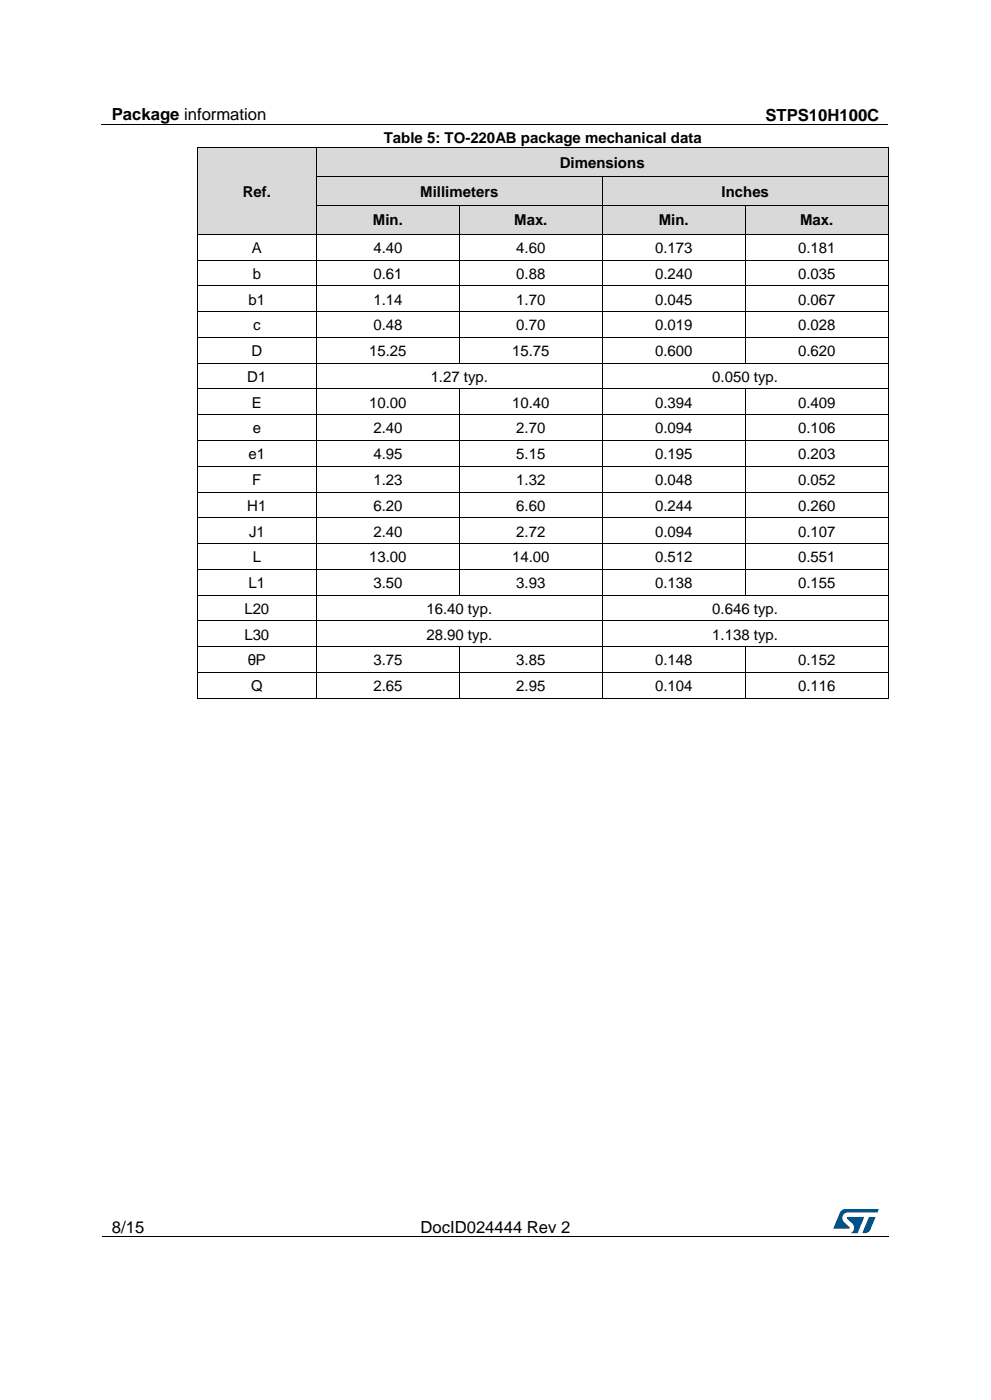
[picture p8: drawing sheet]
<svg xmlns="http://www.w3.org/2000/svg" width="210mm" height="297mm" viewBox="0 0 210 297" stroke-linecap="round" stroke-linejoin="round" font-family="sans-serif">
<path d="M21.5 26.4h166.7M21.5 262.4h166.7" fill="none" stroke="#000" stroke-width=".21"/>
<g fill="#000">
<path d="M104.8 26.4h.2v.1h-.2z" fill-rule="evenodd"/>
<path d="M61.6 262.3h.1v.2h-.1z" fill-rule="evenodd"/>
<path d="M148 262.3h.2v.2h-.2z" fill-rule="evenodd"/>
</g>
<g fill="#005288">
<path d="M178.2 256.9l.6-.4h.4l7 .1-.3 .6h-6.1a1.26 1.26 0 0 0-1.3 1.1 1.26 1.26 0 0 0 .8 1.4l.7 .6v.3l-3.3 .1z"/>
<path d="M184.2 258.2l1.3 .1-1 2.5a1.32 1.32 0 0 1-1.7 .7z"/>
<path d="M179.6 258.2l3.6 .1-1.5 3.3h-1.4a1.35 1.35 0 0 0 .7-1.2 1.35 1.35 0 0 0-.8-1.2l-.6-.6z"/>
</g>
<g fill="#d9d9d9">
<path d="M41.8 31.4h25.3v18.2h-25.3z" fill-rule="evenodd"/>
<path d="M43.7 37.5h21.5v6h-21.5z" fill-rule="evenodd"/>
<path d="M67.1 31.4h121.1v6h-121.1z" fill-rule="evenodd"/>
<path d="M69 31.4h117.3v6h-117.3z" fill-rule="evenodd"/>
</g>
<g fill="#000">
<path d="M41.8 31.3v.1z" fill-rule="evenodd"/>
<path d="M41.8 31.3v.1z" fill-rule="evenodd"/>
<path d="M67 31.3l.1 .1z" fill-rule="evenodd"/>
<path d="M188.2 31.3l.1 .1z" fill-rule="evenodd"/>
<path d="M188.2 31.3l.1 .1z" fill-rule="evenodd"/>
</g>
<path d="M41.8 31.4v6M41.8 31.4h25.2M67.1 31.4v6M67.1 31.4h121.1M188.2 31.4v6" fill="none" stroke="#000" stroke-width=".21"/>
<g fill="#d9d9d9">
<path d="M67.1 37.5h60.5v6h-60.5z" fill-rule="evenodd"/>
<path d="M69 37.5h56.8v6h-56.8z" fill-rule="evenodd"/>
<path d="M127.7 37.5h60.5v6h-60.5z" fill-rule="evenodd"/>
<path d="M129.6 37.5h56.7v6h-56.7z" fill-rule="evenodd"/>
</g>
<g fill="#000">
<path d="M41.8 37.4v.1z" fill-rule="evenodd"/>
<path d="M67 37.4l.1 .1z" fill-rule="evenodd"/>
<path d="M127.6 37.4l.1 .1z" fill-rule="evenodd"/>
<path d="M188.2 37.4l.1 .1z" fill-rule="evenodd"/>
</g>
<path d="M41.8 37.5v6M67.1 37.5v6M67.1 37.5h60.5M127.7 37.5v6M127.7 37.5h60.5M188.2 37.5v6" fill="none" stroke="#000" stroke-width=".21"/>
<g fill="#d9d9d9">
<path d="M67.1 43.6h30.2v6h-30.2z" fill-rule="evenodd"/>
<path d="M69 43.6h26.5v6h-26.5z" fill-rule="evenodd"/>
<path d="M97.4 43.6h30.2v6h-30.2z" fill-rule="evenodd"/>
<path d="M99.3 43.6h26.5v6h-26.5z" fill-rule="evenodd"/>
<path d="M127.7 43.6h30.2v6h-30.2z" fill-rule="evenodd"/>
<path d="M129.6 43.6h26.5v6h-26.5z" fill-rule="evenodd"/>
<path d="M158 43.6h30.2v6h-30.2z" fill-rule="evenodd"/>
<path d="M159.9 43.6h26.4v6h-26.4z" fill-rule="evenodd"/>
</g>
<g fill="#000">
<path d="M41.7 49.6h.2v.2h-.2z" fill-rule="evenodd"/>
<path d="M41.7 49.6h.2v.2h-.2z" fill-rule="evenodd"/>
<path d="M41.7 55.1h.2v.2h-.2z" fill-rule="evenodd"/>
<path d="M41.8 43.5v.1z" fill-rule="evenodd"/>
<path d="M41.9 49.6h.2v.2h-.2z" fill-rule="evenodd"/>
<path d="M67 49.6h.2v.2h-.2z" fill-rule="evenodd"/>
<path d="M67 55.1h.2v.2h-.2z" fill-rule="evenodd"/>
<path d="M67 43.5l.1 .1z" fill-rule="evenodd"/>
<path d="M67.2 49.6h.1v.2h-.1z" fill-rule="evenodd"/>
<path d="M97.3 49.6h.2v.2h-.2z" fill-rule="evenodd"/>
<path d="M97.3 55.1h.2v.2h-.2z" fill-rule="evenodd"/>
<path d="M97.3 43.5l.1 .1z" fill-rule="evenodd"/>
<path d="M97.5 49.6h.1v.2h-.1z" fill-rule="evenodd"/>
<path d="M127.6 49.6h.1v.2h-.1z" fill-rule="evenodd"/>
<path d="M127.6 55.1h.1v.2h-.1z" fill-rule="evenodd"/>
<path d="M127.6 43.5l.1 .1z" fill-rule="evenodd"/>
<path d="M127.7 49.6h.2v.2h-.2z" fill-rule="evenodd"/>
<path d="M157.9 49.6h.1v.2h-.1z" fill-rule="evenodd"/>
<path d="M157.9 55.1h.1v.2h-.1z" fill-rule="evenodd"/>
<path d="M157.9 43.5l.1 .1z" fill-rule="evenodd"/>
<path d="M158 49.6h.2v.2h-.2z" fill-rule="evenodd"/>
<path d="M188.2 49.6h.1v.2h-.1z" fill-rule="evenodd"/>
<path d="M188.2 49.6h.1v.2h-.1z" fill-rule="evenodd"/>
<path d="M188.2 55.1h.1v.2h-.1z" fill-rule="evenodd"/>
<path d="M188.2 43.5l.1 .1z" fill-rule="evenodd"/>
<path d="M41.7 60.5h.2v.2h-.2z" fill-rule="evenodd"/>
<path d="M41.7 66h.2v.2h-.2z" fill-rule="evenodd"/>
<path d="M41.7 71.5h.2v.2h-.2z" fill-rule="evenodd"/>
<path d="M41.7 76.9h.2v.2h-.2z" fill-rule="evenodd"/>
<path d="M67 60.5h.2v.2h-.2z" fill-rule="evenodd"/>
<path d="M67 66h.2v.2h-.2z" fill-rule="evenodd"/>
<path d="M67 71.5h.2v.2h-.2z" fill-rule="evenodd"/>
<path d="M67 76.9h.2v.2h-.2z" fill-rule="evenodd"/>
<path d="M97.3 60.5h.2v.2h-.2z" fill-rule="evenodd"/>
<path d="M97.3 66h.2v.2h-.2z" fill-rule="evenodd"/>
<path d="M97.3 71.5h.2v.2h-.2z" fill-rule="evenodd"/>
<path d="M97.3 76.9h.2v.2h-.2z" fill-rule="evenodd"/>
<path d="M127.6 60.5h.1v.2h-.1z" fill-rule="evenodd"/>
<path d="M127.6 66h.1v.2h-.1z" fill-rule="evenodd"/>
<path d="M127.6 71.5h.1v.2h-.1z" fill-rule="evenodd"/>
<path d="M127.6 76.9h.1v.2h-.1z" fill-rule="evenodd"/>
<path d="M157.9 60.5h.1v.2h-.1z" fill-rule="evenodd"/>
<path d="M157.9 66h.1v.2h-.1z" fill-rule="evenodd"/>
<path d="M157.9 71.5h.1v.2h-.1z" fill-rule="evenodd"/>
<path d="M157.9 76.9h.1v.2h-.1z" fill-rule="evenodd"/>
<path d="M188.2 60.5h.1v.2h-.1z" fill-rule="evenodd"/>
<path d="M188.2 66h.1v.2h-.1z" fill-rule="evenodd"/>
<path d="M188.2 71.5h.1v.2h-.1z" fill-rule="evenodd"/>
<path d="M188.2 76.9h.1v.2h-.1z" fill-rule="evenodd"/>
<path d="M41.7 82.4h.2v.2h-.2z" fill-rule="evenodd"/>
<path d="M41.7 87.9h.2v.2h-.2z" fill-rule="evenodd"/>
<path d="M41.7 93.4h.2v.1h-.2z" fill-rule="evenodd"/>
<path d="M41.7 98.8h.2v.2h-.2z" fill-rule="evenodd"/>
<path d="M67 82.4h.2v.2h-.2z" fill-rule="evenodd"/>
<path d="M67 87.9h.2v.2h-.2z" fill-rule="evenodd"/>
<path d="M67 93.4h.2v.1h-.2z" fill-rule="evenodd"/>
<path d="M67 98.8h.2v.2h-.2z" fill-rule="evenodd"/>
<path d="M97.3 82.4h.2v.2h-.2z" fill-rule="evenodd"/>
<path d="M97.3 87.9h.2v.2h-.2z" fill-rule="evenodd"/>
<path d="M97.3 93.4h.2v.1h-.2z" fill-rule="evenodd"/>
<path d="M97.3 98.8h.2v.2h-.2z" fill-rule="evenodd"/>
<path d="M127.6 82.4h.1v.2h-.1z" fill-rule="evenodd"/>
<path d="M127.6 87.9h.1v.2h-.1z" fill-rule="evenodd"/>
<path d="M127.6 93.4h.1v.1h-.1z" fill-rule="evenodd"/>
<path d="M127.6 98.8h.1v.2h-.1z" fill-rule="evenodd"/>
<path d="M157.9 82.4h.1v.2h-.1z" fill-rule="evenodd"/>
<path d="M157.9 87.9h.1v.2h-.1z" fill-rule="evenodd"/>
<path d="M157.9 93.4h.1v.1h-.1z" fill-rule="evenodd"/>
<path d="M157.9 98.8h.1v.2h-.1z" fill-rule="evenodd"/>
<path d="M188.2 82.4h.1v.2h-.1z" fill-rule="evenodd"/>
<path d="M188.2 87.9h.1v.2h-.1z" fill-rule="evenodd"/>
<path d="M188.2 93.4h.1v.1h-.1z" fill-rule="evenodd"/>
<path d="M188.2 98.8h.1v.2h-.1z" fill-rule="evenodd"/>
<path d="M41.7 104.3h.2v.2h-.2z" fill-rule="evenodd"/>
<path d="M41.7 109.8h.2v.1h-.2z" fill-rule="evenodd"/>
<path d="M41.7 115.2h.2v.2h-.2z" fill-rule="evenodd"/>
<path d="M67 104.3h.2v.2h-.2z" fill-rule="evenodd"/>
<path d="M67 109.8h.2v.1h-.2z" fill-rule="evenodd"/>
<path d="M67 115.2h.2v.2h-.2z" fill-rule="evenodd"/>
<path d="M97.3 104.3h.2v.2h-.2z" fill-rule="evenodd"/>
<path d="M97.3 109.8h.2v.1h-.2z" fill-rule="evenodd"/>
<path d="M97.3 115.2h.2v.2h-.2z" fill-rule="evenodd"/>
<path d="M127.6 104.3h.1v.2h-.1z" fill-rule="evenodd"/>
<path d="M127.6 109.8h.1v.1h-.1z" fill-rule="evenodd"/>
<path d="M127.6 115.2h.1v.2h-.1z" fill-rule="evenodd"/>
<path d="M157.9 104.3h.1v.2h-.1z" fill-rule="evenodd"/>
<path d="M157.9 109.8h.1v.1h-.1z" fill-rule="evenodd"/>
<path d="M157.9 115.2h.1v.2h-.1z" fill-rule="evenodd"/>
<path d="M188.2 104.3h.1v.2h-.1z" fill-rule="evenodd"/>
<path d="M188.2 109.8h.1v.1h-.1z" fill-rule="evenodd"/>
<path d="M188.2 115.2h.1v.2h-.1z" fill-rule="evenodd"/>
<path d="M41.7 120.7h.2v.2h-.2z" fill-rule="evenodd"/>
<path d="M41.7 126.2h.2v.1h-.2z" fill-rule="evenodd"/>
<path d="M41.7 131.6h.2v.2h-.2z" fill-rule="evenodd"/>
<path d="M41.7 137.1h.2v.2h-.2z" fill-rule="evenodd"/>
<path d="M67 120.7h.2v.2h-.2z" fill-rule="evenodd"/>
<path d="M67 126.2h.2v.1h-.2z" fill-rule="evenodd"/>
<path d="M67 131.6h.2v.2h-.2z" fill-rule="evenodd"/>
<path d="M67 137.1h.2v.2h-.2z" fill-rule="evenodd"/>
<path d="M97.3 120.7h.2v.2h-.2z" fill-rule="evenodd"/>
<path d="M97.3 126.2h.2v.1h-.2z" fill-rule="evenodd"/>
<path d="M97.3 137.1h.2v.2h-.2z" fill-rule="evenodd"/>
<path d="M127.6 120.7h.1v.2h-.1z" fill-rule="evenodd"/>
<path d="M127.6 126.2h.1v.1h-.1z" fill-rule="evenodd"/>
<path d="M127.6 131.6h.1v.2h-.1z" fill-rule="evenodd"/>
<path d="M127.6 137.1h.1v.2h-.1z" fill-rule="evenodd"/>
<path d="M157.9 120.7h.1v.2h-.1z" fill-rule="evenodd"/>
<path d="M157.9 126.2h.1v.1h-.1z" fill-rule="evenodd"/>
<path d="M157.9 137.1h.1v.2h-.1z" fill-rule="evenodd"/>
<path d="M188.2 120.7h.1v.2h-.1z" fill-rule="evenodd"/>
<path d="M188.2 126.2h.1v.1h-.1z" fill-rule="evenodd"/>
<path d="M188.2 131.6h.1v.2h-.1z" fill-rule="evenodd"/>
<path d="M188.2 137.1h.1v.2h-.1z" fill-rule="evenodd"/>
<path d="M41.7 142.6h.2v.1h-.2z" fill-rule="evenodd"/>
<path d="M41.7 148h.2v.2h-.2z" fill-rule="evenodd"/>
<path d="M41.7 148h.2v.2h-.2z" fill-rule="evenodd"/>
<path d="M67 142.6h.2v.1h-.2z" fill-rule="evenodd"/>
<path d="M67 148h.2v.2h-.2z" fill-rule="evenodd"/>
<path d="M97.3 142.6h.2v.1h-.2z" fill-rule="evenodd"/>
<path d="M97.3 148h.2v.2h-.2z" fill-rule="evenodd"/>
<path d="M127.6 142.6h.1v.1h-.1z" fill-rule="evenodd"/>
<path d="M127.6 148h.1v.2h-.1z" fill-rule="evenodd"/>
<path d="M157.9 142.6h.1v.1h-.1z" fill-rule="evenodd"/>
<path d="M157.9 148h.1v.2h-.1z" fill-rule="evenodd"/>
<path d="M188.2 142.6h.1v.1h-.1z" fill-rule="evenodd"/>
<path d="M188.2 148h.1v.2h-.1z" fill-rule="evenodd"/>
<path d="M188.2 148h.1v.2h-.1z" fill-rule="evenodd"/>
</g>
<g fill="none" stroke="#000" stroke-width=".21">
<path d="M41.8 43.6v6M41.8 49.8v5.3M41.8 55.3v5.2M41.9 55.2h25.1M42.1 49.7h24.9M67.1 43.6v6M67.1 49.8v5.3M67.1 55.3v5.2M67.1 43.6h30.2M67.2 55.2h30.1M67.3 49.7h30M97.4 43.6v6"/>
<path d="M97.4 49.8v5.3M97.4 55.3v5.2M97.4 43.6h30.2M97.5 55.2h30.1M97.6 49.7h30M127.7 43.6v6M127.7 49.8v5.3M127.7 55.3v5.2M127.7 43.6h30.2M127.7 55.2h30.2M127.9 49.7h30M158 49.8v5.3"/>
<path d="M158 55.3v5.2M158 43.6v6M158 43.6h30.2M158 55.2h30.2M158.2 49.7h30M188.2 43.6v6M188.2 49.8v5.3M188.2 55.3v5.2M41.8 60.7v5.3M41.8 66.2v5.3M41.8 71.7v5.2M41.8 77.1v5.3"/>
<path d="M41.9 60.6h25.1M41.9 66.1h25.1M41.9 71.6h25.1M41.9 77h25.1M67.1 60.7v5.3M67.1 66.2v5.3M67.1 71.7v5.2M67.1 77.1v5.3M67.2 60.6h30.1M67.2 66.1h30.1M67.2 71.6h30.1M67.2 77h30.1"/>
<path d="M97.4 60.7v5.3M97.4 66.2v5.3M97.4 71.7v5.2M97.5 60.6h30.1M97.5 66.1h30.1M97.5 71.6h30.1M97.5 77h30.1M127.7 60.7v5.3M127.7 66.2v5.3M127.7 71.7v5.2M127.7 77.1v5.3M127.7 60.6h30.2"/>
<path d="M127.7 66.1h30.2M127.7 71.6h30.2M127.7 77h30.2M158 60.7v5.3M158 66.2v5.3M158 71.7v5.2M158 60.6h30.2M158 66.1h30.2M158 71.6h30.2M158 77h30.2M188.2 60.7v5.3M188.2 66.2v5.3"/>
<path d="M188.2 71.7v5.2M188.2 77.1v5.3M41.8 82.6v5.3M41.8 88.1v5.3M41.8 93.5v5.3M41.8 99v5.3M41.9 82.5h25.1M41.9 88h25.1M41.9 93.4h25.1M41.9 98.9h25.1M67.1 82.6v5.3M67.1 88.1v5.3"/>
<path d="M67.1 93.5v5.3M67.1 99v5.3M67.2 82.5h30.1M67.2 88h30.1M67.2 93.4h30.1M67.2 98.9h30.1M97.4 82.6v5.3M97.4 88.1v5.3M97.4 93.5v5.3M97.4 99v5.3M97.5 82.5h30.1M97.5 88h30.1"/>
<path d="M97.5 93.4h30.1M97.5 98.9h30.1M127.7 82.6v5.3M127.7 88.1v5.3M127.7 93.5v5.3M127.7 99v5.3M127.7 82.5h30.2M127.7 88h30.2M127.7 93.4h30.2M127.7 98.9h30.2M158 82.6v5.3M158 88.1v5.3"/>
<path d="M158 93.5v5.3M158 99v5.3M158 82.5h30.2M158 88h30.2M158 93.4h30.2M158 98.9h30.2M188.2 82.6v5.3M188.2 88.1v5.3M188.2 93.5v5.3M188.2 99v5.3M41.8 104.5v5.3M41.8 109.9v5.3"/>
<path d="M41.8 115.4v5.3M41.9 104.4h25.1M41.9 109.8h25.1M41.9 115.3h25.1M67.1 104.5v5.3M67.1 109.9v5.3M67.1 115.4v5.3M67.2 104.4h30.1M67.2 109.8h30.1M67.2 115.3h30.1M97.4 104.5v5.3M97.4 109.9v5.3"/>
<path d="M97.4 115.4v5.3M97.5 104.4h30.1M97.5 109.8h30.1M97.5 115.3h30.1M127.7 104.5v5.3M127.7 109.9v5.3M127.7 115.4v5.3M127.7 104.4h30.2M127.7 109.8h30.2M127.7 115.3h30.2M158 104.5v5.3M158 109.9v5.3"/>
<path d="M158 115.4v5.3M158 104.4h30.2M158 109.8h30.2M158 115.3h30.2M188.2 104.5v5.3M188.2 109.9v5.3M188.2 115.4v5.3M41.8 120.9v5.3M41.8 126.3v5.3M41.8 131.8v5.3M41.8 137.3v5.3M41.9 120.8h25.1"/>
<path d="M41.9 126.2h25.1M41.9 131.7h25.1M41.9 137.2h25.1M67.1 120.9v5.3M67.1 126.3v5.3M67.1 131.8v5.3M67.1 137.3v5.3M67.2 120.8h30.1M67.2 126.2h30.1M67.2 131.7h60.4M67.2 137.2h30.1M97.4 120.9v5.3"/>
<path d="M97.4 137.3v5.3M97.5 120.8h30.1M97.5 126.2h30.1M97.5 137.2h30.1M127.7 120.9v5.3M127.7 126.3v5.3M127.7 131.8v5.3M127.7 137.3v5.3M127.7 120.8h30.2M127.7 126.2h30.2M127.7 131.7h60.5M127.7 137.2h30.2"/>
<path d="M158 120.9v5.3M158 137.3v5.3M158 120.8h30.2M158 126.2h30.2M158 137.2h30.2M188.2 120.9v5.3M188.2 126.3v5.3M188.2 131.8v5.3M188.2 137.3v5.3M41.8 142.7v5.3M41.9 142.6h25.1M41.9 148.1h25.1"/>
<path d="M67.1 142.7v5.3M67.2 142.6h30.1M67.2 148.1h30.1M97.4 142.7v5.3M97.5 142.6h30.1M97.5 148.1h30.1M127.7 142.7v5.3M127.7 142.6h30.2M127.7 148.1h30.2M158 142.7v5.3M158 142.6h30.2M158 148.1h30.2"/>
<path d="M188.2 142.7v5.3"/>
</g>
<g font-size="3.5">
<text x="23.7" y="25.5">Package information</text>
<text x="162.2" y="25.6">STPS10H100C</text>
<text x="23.7" y="261.5">8/15</text>
<text x="89.1" y="261.5">DocID024444 Rev 2</text>
</g>
<g font-size="3.2">
<text x="81.3" y="30.3">Table 5: TO-220AB package mechanical data</text>
<text x="118.6" y="35.6">Dimensions</text>
<text x="51.4" y="41.7">Ref.</text>
<text x="89.1" y="41.7">Millimeters</text>
<text x="152.9" y="41.7">Inches</text>
<text x="79" y="47.8">Min.</text>
<text x="109" y="47.8">Max.</text>
<text x="139.6" y="47.8">Min.</text>
<text x="169.6" y="47.8">Max.</text>
<text x="53.4" y="53.7">A</text>
<text x="79.1" y="53.7">4.40</text>
<text x="109.4" y="53.7">4.60</text>
<text x="138.8" y="53.7">0.173</text>
<text x="169.1" y="53.7">0.181</text>
<text x="53.6" y="59.1">b</text>
<text x="79.1" y="59.1">0.61</text>
<text x="109.4" y="59.1">0.88</text>
<text x="138.8" y="59.1">0.240</text>
<text x="169.1" y="59.1">0.035</text>
<text x="52.7" y="64.6">b1</text>
<text x="79.1" y="64.6">1.14</text>
<text x="109.4" y="64.6">1.70</text>
<text x="138.8" y="64.6">0.045</text>
<text x="169.1" y="64.6">0.067</text>
<text x="53.6" y="70.1">c</text>
<text x="79.1" y="70.1">0.48</text>
<text x="109.4" y="70.1">0.70</text>
<text x="138.8" y="70.1">0.019</text>
<text x="169.1" y="70.1">0.028</text>
<text x="53.3" y="75.6">D</text>
<text x="78.3" y="75.6">15.25</text>
<text x="108.5" y="75.6">15.75</text>
<text x="138.8" y="75.6">0.600</text>
<text x="169.1" y="75.6">0.620</text>
<text x="52.4" y="81">D1</text>
<text x="91.3" y="81">1.27 typ.</text>
<text x="151" y="81">0.050 typ.</text>
<text x="53.4" y="86.5">E</text>
<text x="78.3" y="86.5">10.00</text>
<text x="108.5" y="86.5">10.40</text>
<text x="138.8" y="86.5">0.394</text>
<text x="169.1" y="86.5">0.409</text>
<text x="53.6" y="92">e</text>
<text x="79.1" y="92">2.40</text>
<text x="109.4" y="92">2.70</text>
<text x="138.8" y="92">0.094</text>
<text x="169.1" y="92">0.106</text>
<text x="52.7" y="97.4">e1</text>
<text x="79.1" y="97.4">4.95</text>
<text x="109.4" y="97.4">5.15</text>
<text x="138.8" y="97.4">0.195</text>
<text x="169.1" y="97.4">0.203</text>
<text x="53.5" y="102.9">F</text>
<text x="79.1" y="102.9">1.23</text>
<text x="109.4" y="102.9">1.32</text>
<text x="138.8" y="102.9">0.048</text>
<text x="169.1" y="102.9">0.052</text>
<text x="52.4" y="108.4">H1</text>
<text x="52.8" y="113.8">J1</text>
<text x="79.1" y="108.4">6.20</text>
<text x="79.1" y="113.8">2.40</text>
<text x="109.4" y="108.4">6.60</text>
<text x="109.4" y="113.8">2.72</text>
<text x="138.8" y="108.4">0.244</text>
<text x="138.8" y="113.8">0.094</text>
<text x="169.1" y="108.4">0.260</text>
<text x="169.1" y="113.8">0.107</text>
<text x="53.6" y="119.3">L</text>
<text x="78.3" y="119.3">13.00</text>
<text x="108.5" y="119.3">14.00</text>
<text x="138.8" y="119.3">0.512</text>
<text x="169.1" y="119.3">0.551</text>
<text x="52.7" y="124.8">L1</text>
<text x="79.1" y="124.8">3.50</text>
<text x="109.4" y="124.8">3.93</text>
<text x="138.8" y="124.8">0.138</text>
<text x="169.1" y="124.8">0.155</text>
<text x="51.8" y="130.2">L20</text>
<text x="90.4" y="130.2">16.40 typ.</text>
<text x="151" y="130.2">0.646 typ.</text>
<text x="51.8" y="135.7">L30</text>
<text x="90.4" y="135.7">28.90 typ.</text>
<text x="151" y="135.7">1.138 typ.</text>
<text x="52.5" y="141.2">θP</text>
<text x="79.1" y="141.2">3.75</text>
<text x="109.4" y="141.2">3.85</text>
<text x="138.8" y="141.2">0.148</text>
<text x="169.1" y="141.2">0.152</text>
<text x="53.2" y="146.6">Q</text>
<text x="79.1" y="146.6">2.65</text>
<text x="109.4" y="146.6">2.95</text>
<text x="138.8" y="146.6">0.104</text>
<text x="169.1" y="146.6">0.116</text>
</g>
</svg>
